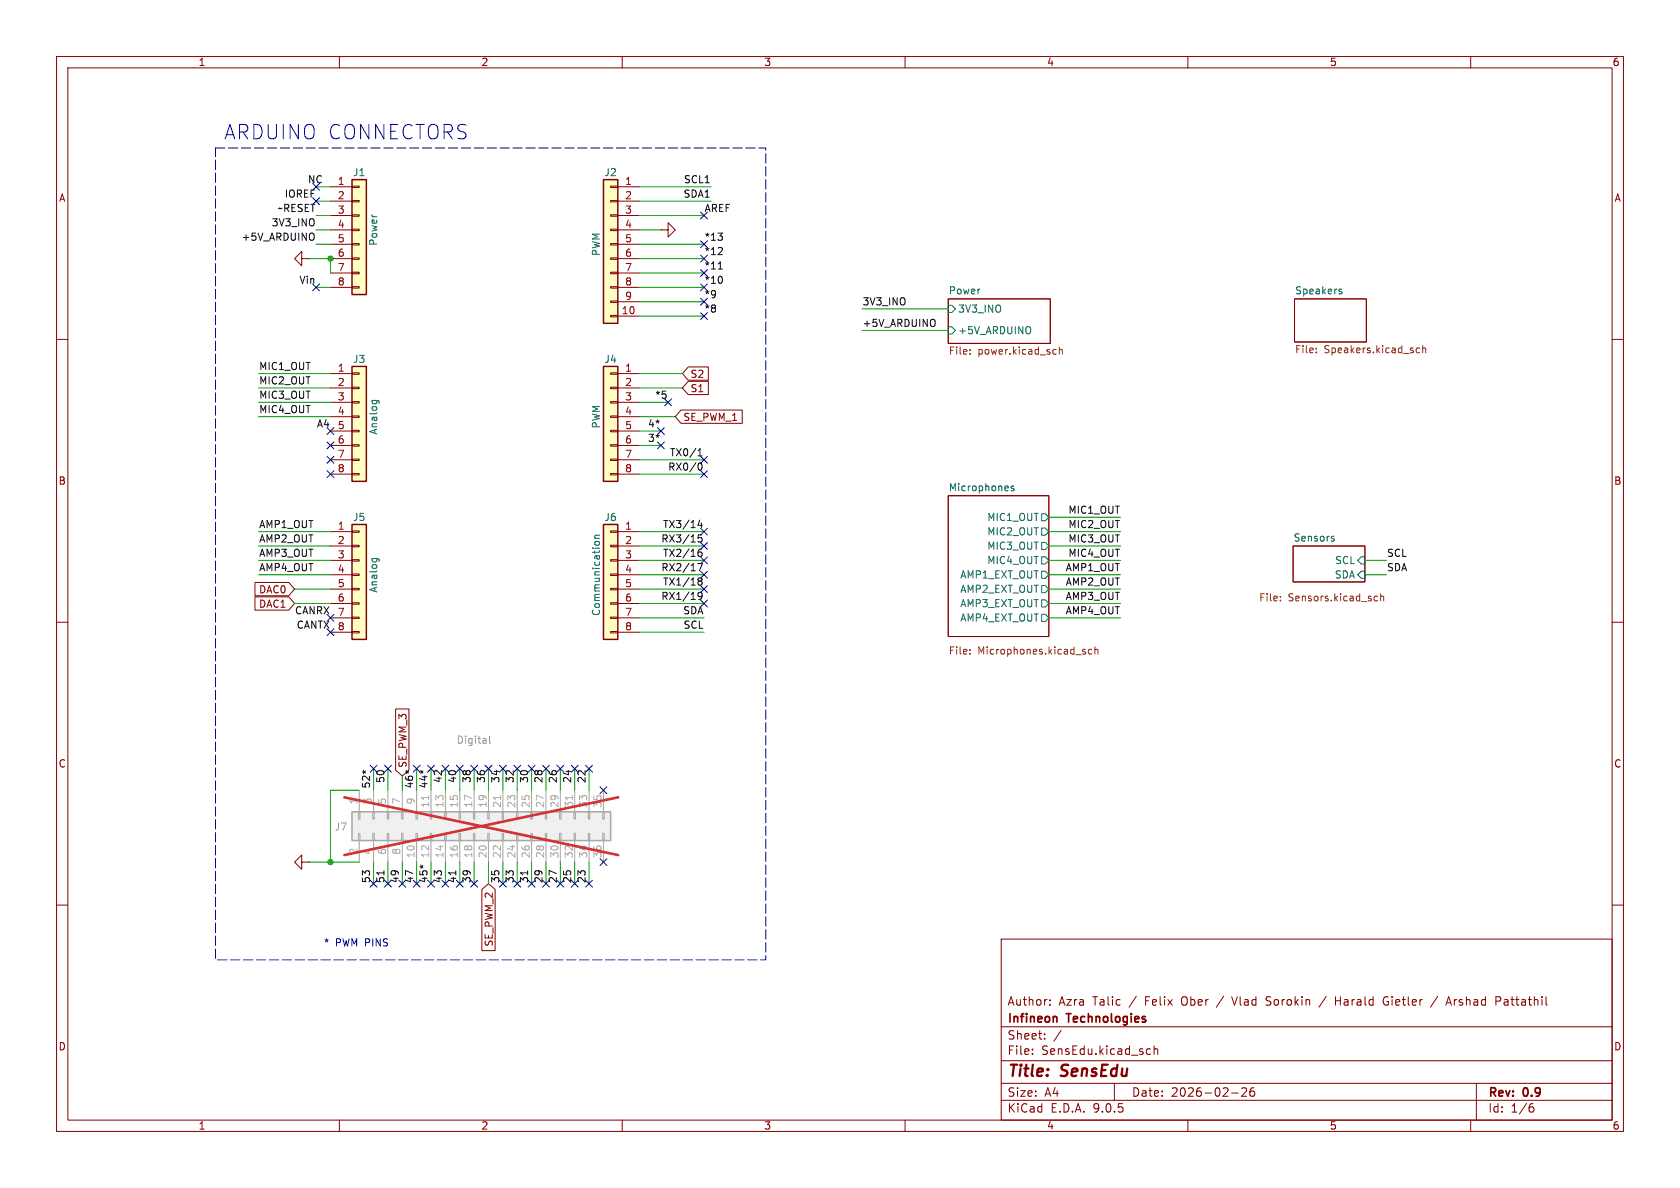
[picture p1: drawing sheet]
<svg xmlns="http://www.w3.org/2000/svg" width="297mm" height="210mm" viewBox="0 0 297 210" stroke-linecap="round" stroke-linejoin="round" font-family="sans-serif">
<g fill="none" stroke="#840000" stroke-width=".18">
<path d="M10 10h277v190h-277zM12 12h273v186h-273zM60 10v2M110 10v2M160 10v2M210 10v2M260 10v2M116.8 40.6h1.3v-1.2l1.3 1.2-1.3 1.3v-1.3M116.8 40.6h.1M167.6 52.8h18.1v7.9h-18.1zM228.9 52.8h12.7v7.7h-12.7zM10 60h2"/>
<path d="M285 60h2M167.6 87.6h17.8v24.9h-17.8zM228.6 96.5h12.7v6.4h-12.7zM10 110h2M285 110h2M10 160h2M177 166h108v32h-108zM185.6 177.6v.1M185.6 176.8v.1M217.7 176.2l.5 1.5M223.8 177.6l.6 .1M224.1 176.2l-.3 .3 .1 .3 .2 .1"/>
<path d="M234.5 176.1l-1.3 2M236.1 176.2v1.5M236.1 176.9h.9M245.2 177.1h.3M245.2 176.2a.75 .75 0 0 0-.7 .7 .75 .75 0 0 0 .7 .8l.2-.1M254.2 176.1l-1.3 2M255.6 177.7l.5-1.5 .5 1.5M255.7 177.3h.8M264.5 176.2h.5l.3 .3-.1 .4-.7 .1M285 160h2M60 198v2M110 198v2"/>
<path d="M160 198v2M177 194.5h108M177 191.5h108M177 187.5h108M177 181.5h108M182.5 186.3v.1M182.5 185.5v.1M184.7 183.6v.1M184.7 182.8v.1M187.6 182.1l-1.3 2M197 191.5v3M203 185.4l.4 .1"/>
<path d="M203.4 186.3l-.4 .1M204 185.5l.2-.1 .4 .1 .1 .9M204 184.9v1.5M210 198v2M217.7 193.2h1.2M219.5 192.4l.6-.1 .2 .1 .1 .3-.9 1.1h.9M221.7 192.3a.59 .59 0 0 0-.7 .6v.6l.1 .2 .4 .1 .2-.1 .1-.5-.1-.3h-.5l-.2 .3M260 198v2M261 191.5v6.5M270.6 195.7h.4l.2 .3-.1 .5-.5 .1M271 195.1l-.4 .1"/>
</g>
<path d="M186.6 179.7l.2 .2v.8" fill="none" stroke="#840000" stroke-width=".3"/>
<g fill="none" stroke="#006464" stroke-width=".18">
<path d="M167.6 57.8h.7l.6 .6-.6 .7h-.7zM167.6 54h.7l.6 .6-.6 .6h-.7zM182.2 57.9v.9M236.9 51.5l.3 .1v.2l-.1 .2h-.3M236.9 51.1l.3 .1M179.2 86l-.3-.1-.2 .2 .1 .2 .4 .1v.3h-.5M184.1 90.8h.7l.6 .6-.6 .7h-.7zM184.1 93.3h.7l.6 .7-.6 .6h-.7zM184.1 98.4h.7l.6 .7-.6 .6h-.7zM184.1 95.9h.7l.6 .6-.6 .7h-.7zM235.5 95.2l.3 .1 .1 .2-.2 .1h-.2M235.5 94.8l.3 .1"/>
<path d="M240.7 98.4h.6v1.3h-.6l-.7-.6zM184.1 106h.7l.6 .7-.6 .6h-.7zM184.1 108.6h.7l.6 .6-.6 .7h-.7zM184.1 103.5h.7l.6 .6-.6 .7h-.7zM184.1 101h.7l.6 .6-.6 .6h-.7zM240.7 101h.6v1.2h-.6l-.7-.6z"/>
</g>
<g fill="none" stroke="#725600" stroke-width=".18">
<path d="M171.5 61.8v.1M171.5 62.5v.1M186.4 61.8h.3M186.7 62.6h-.3M187.3 61.9l.2-.1h.3v.8M187.3 61.3v1.3M232.7 62.2v.2M232.7 61.6v.1M250.4 62.1l.2 .3 .4-.1M251 61.6l-.4-.1-.2 .3M251.5 61.6l.2-.1 .3 .1 .1 .8M251.5 61.1v1.3"/>
<path d="M171.5 115.5v.1M171.5 114.8v.2M191.7 115.2l.2 .2-.2 .2M191.7 114.8h.2M193 114.8h-.3l-.3 .2 .1 .6h.5M193.6 114.9l.1-.1h.3l.1 .8M193.6 114.4v1.2M226.4 106.1v.1M226.4 105.4v.2M243 106.2h.5M243 105.4h.5M244.1 105.5l.2-.1h.3v.8"/>
<path d="M244.1 105v1.2"/>
</g>
<path d="M106.7 31.8h2.5v25.4h-2.5z" fill="#ffffc2"/>
<path d="M106.7 31.8h2.5v25.4h-2.5z" fill="none" stroke="#840000" stroke-width=".25"/>
<g fill="none" stroke="#840000" stroke-width=".18">
<path d="M107.9 32.9h1.3v.2h-1.3zM107.9 35.4h1.3v.3h-1.3zM107.9 38h1.3v.2h-1.3zM109.2 33h3.8M109.2 35.6h3.8M109.2 38.1h3.8M107.9 40.5h1.3v.3h-1.3zM107.9 43.1h1.3v.2h-1.3zM107.9 45.6h1.3v.2h-1.3zM107.9 48.1h1.3v.3h-1.3zM107.9 50.7h1.3v.2h-1.3zM107.9 53.2h1.3v.3h-1.3z"/>
<path d="M107.9 55.8h1.3v.2h-1.3zM109.2 40.6h3.8M109.2 43.2h3.8M109.2 45.7h3.8M109.2 48.3h3.8M109.2 50.8h3.8M109.2 53.3h3.8M109.2 55.9h3.8"/>
</g>
<path d="M62.2 64.8h2.6v20.3h-2.6z" fill="#ffffc2"/>
<path d="M62.2 64.8h2.6v20.3h-2.6z" fill="none" stroke="#840000" stroke-width=".25"/>
<g fill="none" stroke="#840000" stroke-width=".18">
<path d="M58.4 66h3.8M58.4 68.6h3.8M58.4 71.1h3.8M58.4 73.7h3.8M58.4 76.2h3.8M58.4 78.7h3.8M62.2 65.9h1.3v.3h-1.3zM62.2 68.5h1.3v.2h-1.3zM62.2 71h1.3v.2h-1.3zM62.2 73.5h1.3v.3h-1.3zM62.2 76.1h1.3v.2h-1.3zM62.2 78.6h1.3v.3h-1.3z"/>
<path d="M58.4 81.3h3.8M58.4 83.8h3.8M62.2 81.2h1.3v.2h-1.3zM62.2 83.7h1.3v.2h-1.3z"/>
</g>
<path d="M65.8 70.8h1l.2 .2M65.8 70.8v.4M66.6 70.8v.4" fill="none" stroke="#006464" stroke-width=".18"/>
<path d="M62.2 31.8h2.6v20.3h-2.6z" fill="#ffffc2"/>
<path d="M62.2 31.8h2.6v20.3h-2.6z" fill="none" stroke="#840000" stroke-width=".25"/>
<g fill="none" stroke="#840000" stroke-width=".18">
<path d="M58.4 33h3.8M58.4 35.6h3.8M58.4 38.1h3.8M62.2 32.9h1.3v.2h-1.3zM62.2 35.4h1.3v.3h-1.3zM62.2 38h1.3v.2h-1.3zM53.3 45.7v-1.2l-1.2 1.2 1.2 1.3v-1.3h1.3M54.6 45.7h.1M58.4 40.6h3.8M58.4 43.2h3.8M58.4 45.7h3.8M58.4 48.3h3.8"/>
<path d="M58.4 50.8h3.8M62.2 40.5h1.3v.3h-1.3zM62.2 43.1h1.3v.2h-1.3zM62.2 45.6h1.3v.2h-1.3zM62.2 48.1h1.3v.3h-1.3zM62.2 50.7h1.3v.2h-1.3z"/>
</g>
<path d="M106.7 64.8h2.5v20.3h-2.5z" fill="#ffffc2"/>
<path d="M106.7 64.8h2.5v20.3h-2.5z" fill="none" stroke="#840000" stroke-width=".25"/>
<g fill="none" stroke="#840000" stroke-width=".18">
<path d="M107.9 65.9h1.3v.3h-1.3zM107.9 68.5h1.3v.2h-1.3zM107.9 71h1.3v.2h-1.3zM107.9 73.5h1.3v.3h-1.3zM107.9 76.1h1.3v.2h-1.3zM107.9 78.6h1.3v.3h-1.3zM109.2 66h3.8M109.2 68.6h3.8M109.2 71.1h3.8M109.2 73.7h3.8M109.2 76.2h3.8M109.2 78.7h3.8"/>
<path d="M107.9 81.2h1.3v.2h-1.3zM107.9 83.7h1.3v.2h-1.3zM109.2 81.3h3.8M109.2 83.8h3.8"/>
</g>
<path d="M62.2 92.7h2.6v20.3h-2.6z" fill="#ffffc2"/>
<path d="M62.2 92.7h2.6v20.3h-2.6z" fill="none" stroke="#840000" stroke-width=".25"/>
<g fill="none" stroke="#840000" stroke-width=".18">
<path d="M58.4 94h3.8M58.4 96.5h3.8M58.4 99.1h3.8M62.2 93.9h1.3v.2h-1.3zM62.2 96.4h1.3v.2h-1.3zM62.2 98.9h1.3v.3h-1.3zM58.4 101.6h3.8M58.4 104.1h3.8M58.4 106.7h3.8M58.4 109.2h3.8M58.4 111.8h3.8M62.2 101.5h1.3v.2h-1.3z"/>
<path d="M62.2 104h1.3v.3h-1.3zM62.2 106.6h1.3v.2h-1.3zM62.2 109.1h1.3v.2h-1.3zM62.2 111.6h1.3v.3h-1.3z"/>
</g>
<path d="M65.8 98.7h1l.2 .3M65.8 98.7v.4M66.6 98.7v.4" fill="none" stroke="#006464" stroke-width=".18"/>
<path d="M106.7 92.7h2.5v20.3h-2.5z" fill="#ffffc2"/>
<path d="M106.7 92.7h2.5v20.3h-2.5z" fill="none" stroke="#840000" stroke-width=".25"/>
<g fill="none" stroke="#840000" stroke-width=".18">
<path d="M107.9 93.9h1.3v.2h-1.3zM107.9 96.4h1.3v.2h-1.3zM107.9 98.9h1.3v.3h-1.3zM109.2 94h3.8M109.2 96.5h3.8M109.2 99.1h3.8M107.9 101.5h1.3v.2h-1.3zM107.9 104h1.3v.3h-1.3zM107.9 106.6h1.3v.2h-1.3zM107.9 109.1h1.3v.2h-1.3zM107.9 111.6h1.3v.3h-1.3zM109.2 101.6h3.8"/>
<path d="M109.2 104.1h3.8M109.2 106.7h3.8M109.2 109.2h3.8M109.2 111.8h3.8"/>
</g>
<path d="M105.1 95.2h.9M105.2 96.2l-.1-.3 .3-.2 .5 .1v.4M106 94.6l-.8 .1-.1 .3 .2 .2" fill="none" stroke="#006464" stroke-width=".18"/>
<path d="M62.2 143.5h45.7v5.1h-45.7z" fill="#f0f0f0"/>
<path d="M62.2 143.5h45.7v5.1h-45.7z" fill="none" stroke="#a1a1a1" stroke-width=".25"/>
<g fill="none" stroke="#a1a1a1" stroke-width=".18">
<path d="M63.5 139.7v3.8M66 139.7v3.8M68.6 139.7v3.8M71.1 139.7v3.8M73.7 139.7v3.8M76.2 139.7v3.8M78.7 139.7v3.8M81.3 139.7v3.8M83.8 139.7v3.8M86.4 139.7v3.8M88.9 139.7v3.8M91.4 139.7v3.8"/>
<path d="M94 139.7v3.8M96.5 139.7v3.8M99.1 139.7v3.8M101.6 139.7v3.8M104.1 139.7v3.8M106.7 139.7v3.8M63.4 143.5h.2v1.3h-.2zM63.4 147.3h.2v1.3h-.2zM63.5 148.6v3.8M65.9 143.5h.3v1.3h-.3zM65.9 147.3h.3v1.3h-.3zM66 148.6v3.8"/>
<path d="M68.5 143.5h.2v1.3h-.2zM68.5 147.3h.2v1.3h-.2zM68.6 148.6v3.8M71 143.5h.2v1.3h-.2zM71 147.3h.2v1.3h-.2zM71.1 148.6v3.8M73.5 143.5h.3v1.3h-.3zM73.5 147.3h.3v1.3h-.3zM73.7 148.6v3.8M76.1 143.5h.2v1.3h-.2zM76.1 147.3h.2v1.3h-.2zM76.2 148.6v3.8"/>
<path d="M78.6 143.5h.3v1.3h-.3zM78.6 147.3h.3v1.3h-.3zM78.7 148.6v3.8M81.2 143.5h.2v1.3h-.2zM81.2 147.3h.2v1.3h-.2zM81.3 148.6v3.8M83.7 143.5h.2v1.3h-.2zM83.7 147.3h.2v1.3h-.2zM83.8 148.6v3.8M86.2 143.5h.3v1.3h-.3zM86.2 147.3h.3v1.3h-.3zM86.4 148.6v3.8"/>
<path d="M88.8 143.5h.2v1.3h-.2zM88.8 147.3h.2v1.3h-.2zM88.9 148.6v3.8M91.3 143.5h.3v1.3h-.3zM91.3 147.3h.3v1.3h-.3zM91.4 148.6v3.8M93.9 143.5h.2v1.3h-.2zM93.9 147.3h.2v1.3h-.2zM94 148.6v3.8M96.4 143.5h.2v1.3h-.2zM96.4 147.3h.2v1.3h-.2zM96.5 148.6v3.8"/>
<path d="M98.9 143.5h.3v1.3h-.3zM98.9 147.3h.3v1.3h-.3zM99.1 148.6v3.8M101.5 143.5h.2v1.3h-.2zM101.5 147.3h.2v1.3h-.2zM101.6 148.6v3.8M104 143.5h.3v1.3h-.3zM104 147.3h.3v1.3h-.3zM104.1 148.6v3.8M106.6 143.5h.2v1.3h-.2zM106.6 147.3h.2v1.3h-.2zM106.7 148.6v3.8"/>
</g>
<path d="M75.8 140.6v.8M88.5 140.6v.8M101.2 140.6v.8" fill="none" stroke="#aaa" stroke-width=".18"/>
<path d="M86.5 130.1v1.1l.2 .2" fill="none" stroke="#989898" stroke-width=".18"/>
<path d="M60.9 140.9l48.4 10.3M109.3 140.9l-48.4 10.3" fill="none" stroke="#e12e31" stroke-width=".46"/>
<path d="M120.4 72.5h10.8v2.3h-10.8l-1-1.1zM121.7 64.9h3.5v2.3h-3.5l-1.1-1.2zM121.7 67.4h3.5v2.4h-3.5l-1.1-1.2zM45.1 103h6l1 1.1-1 1.2h-6zM45.1 105.5h6l1 1.2-1 1.2h-6zM69.9 125.3h2.4v10.8l-1.2 1.1-1.2-1.1zM53.3 152.4v-1.3l-1.2 1.3 1.2 1.3v-1.3h1.3M54.6 152.4h.1M85.2 157.2l1.2-1 1.1 1v10.8h-2.3z" fill="none" stroke="#840000" stroke-width=".18"/>
<g fill="none" stroke="#0f0f0f" stroke-width=".18">
<path d="M55.5 41.4v.9M126.9 41.2h.8l-.4 .5M126.9 45h.8M127 47.6h.7M127.6 41.8v.6M127.6 43.9v.4M127.6 49.1v.8M165.3 56.6v.9M123.4 79.7l.4-.4v1.3M123.3 99.6h.9l-.6 1.3M123.4 80.6h.7M123.5 82.1l.2-.3a.68 .68 0 0 1 .4 .7 .68 .68 0 0 1-.4 .6l-.2-.2"/>
<path d="M123.7 91.9l-.3 1h.8M124 97.1h-.4a.86 .86 0 0 0 0 1.3l.5-.2v-.4l-.2-.2h-.4l-.1 .2M124 92.4v.9M124.1 94.5h-.6l-.1 .7 .2-.2 .4 .1 .1 .2v.4l-.2 .1-.5-.1M123.6 102.7l-.2-.2 .2-.3h.3l.2 .2-.2 .3M123.6 102.7l-.2 .3 .1 .3 .1 .1h.4l.1-.2v-.2l-.2-.3M123.6 102.7h.3M124.1 105.3l-.2 .2-.4-.1-.1-.1 .1-.5 .4-.1 .2 .1a.84 .84 0 0 1-.3 1.2h-.3M64.2 136.2l.2 .3M71.9 136.2l.1 .3M74.4 136.2l.1 .3M67.9 153.9v.8"/>
<path d="M74.4 152.9l.1 .3M80.6 153.9v.8M93.3 153.9v.8"/>
</g>
<g fill="none" stroke="#009600" stroke-width=".18">
<path d="M55.9 33h2.5M55.9 35.6h2.5M55.9 38.1h2.5M113 33h12.7M113 35.6h12.7M113 38.1h11.5M54.6 45.7h3.8v2.6M55.9 50.8h2.5M55.9 40.6h2.5M55.9 43.2h2.5M113 50.8h11.5M113 55.9h11.5"/>
<path d="M113 48.3h11.5M113 45.7h11.5M113 40.6h3.8M113 43.2h11.5M113 53.3h11.5M152.4 58.4h15.2M152.4 54.6h15.2M45.7 71.1h12.7M45.7 68.6h12.7M45.7 66h12.7M45.7 73.7h12.7M113 71.1h5.1"/>
<path d="M113 76.2h3.8M113 78.7h3.8M113 68.6h7.6M113 66h7.6M113 73.7h6.4M45.7 94h12.7M45.7 96.5h12.7M45.7 99.1h12.7M113 94h11.5M113 96.5h11.5M113 81.3h11.5M113 99.1h11.5"/>
<path d="M113 83.8h11.5M185.4 94h12.7M185.4 91.4h12.7M185.4 96.5h12.7M185.4 99.1h12.7M241.3 99.1h3.8M45.7 101.6h12.7M52.1 104.1h6.3M52.1 106.7h6.3M113 101.6h11.5M113 104.1h11.5M113 109.2h11.5"/>
<path d="M113 106.7h11.5M113 111.8h11.5M185.4 101.6h12.7M185.4 104.1h12.7M185.4 109.2h12.7M185.4 106.7h12.7M241.3 101.6h3.8M63.5 139.7h-5.1v12.7M66 135.9v3.8M68.6 135.9v3.8M71.1 137.2v2.5M73.7 135.9v3.8"/>
<path d="M76.2 135.9v3.8M78.7 135.9v3.8M81.3 135.9v3.8M83.8 135.9v3.8M86.4 135.9v3.8M88.9 135.9v3.8M91.4 135.9v3.8M94 135.9v3.8M96.5 135.9v3.8M99.1 135.9v3.8M101.6 135.9v3.8M104.1 135.9v3.8"/>
<path d="M54.6 152.4h8.9M66 152.4v3.8M68.6 152.4v3.8M71.1 152.4v3.8M73.7 152.4v3.8M76.2 152.4v3.8M78.7 152.4v3.8M81.3 152.4v3.8M83.8 152.4v3.8M86.4 152.4v3.8M88.9 152.4v3.8M91.4 152.4v3.8"/>
<path d="M94 152.4v3.8M96.5 152.4v3.8M99.1 152.4v3.8M101.6 152.4v3.8M104.1 152.4v3.8"/>
</g>
<g fill="none" stroke="#000084" stroke-width=".18">
<path d="M55.3 32.4l1.2 1.2M55.3 35l1.2 1.2M56.5 32.4l-1.2 1.2M56.5 35l-1.2 1.2M123.9 37.5l1.2 1.2M125.1 37.5l-1.2 1.2M55.3 50.2l1.2 1.2M56.5 50.2l-1.2 1.2M123.9 50.2l1.2 1.2M123.9 52.7l1.2 1.2M123.9 55.3l1.2 1.2M123.9 47.7l1.2 1.2"/>
<path d="M123.9 45.1l1.2 1.2M123.9 42.6l1.2 1.2M125.1 50.2l-1.2 1.2M125.1 52.7l-1.2 1.2M125.1 55.3l-1.2 1.2M125.1 47.7l-1.2 1.2M125.1 45.1l-1.2 1.2M125.1 42.6l-1.2 1.2M57.8 75.6l1.2 1.2M57.8 78.1l1.2 1.2M59 75.6l-1.2 1.2M59 78.1l-1.2 1.2"/>
<path d="M116.2 75.6l1.2 1.2M116.2 78.1l1.2 1.2M117.4 75.6l-1.2 1.2M117.4 78.1l-1.2 1.2M117.5 70.5l1.2 1.2M118.7 70.5l-1.2 1.2M57.8 80.7l1.2 1.2M57.8 83.2l1.2 1.2M59 80.7l-1.2 1.2M59 83.2l-1.2 1.2M123.9 83.2l1.2 1.2M123.9 98.5l1.2 1.2"/>
<path d="M123.9 80.7l1.2 1.2M123.9 93.4l1.2 1.2M123.9 95.9l1.2 1.2M125.1 98.5l-1.2 1.2M125.1 83.2l-1.2 1.2M125.1 80.7l-1.2 1.2M125.1 93.4l-1.2 1.2M125.1 95.9l-1.2 1.2M57.8 111.2l1.2 1.2M57.8 108.6l1.2 1.2M59 111.2l-1.2 1.2M59 108.6l-1.2 1.2"/>
<path d="M123.9 106.1l1.2 1.2M123.9 103.5l1.2 1.2M123.9 101l1.2 1.2M125.1 106.1l-1.2 1.2M125.1 103.5l-1.2 1.2M125.1 101l-1.2 1.2M65.4 135.3l1.2 1.2M66.6 135.3l-1.2 1.2M68 135.3l1.2 1.2M69.2 135.3l-1.2 1.2M73.1 135.3l1.2 1.2M74.3 135.3l-1.2 1.2"/>
<path d="M75.6 135.3l1.2 1.2M76.8 135.3l-1.2 1.2M78.1 135.3l1.2 1.2M79.3 135.3l-1.2 1.2M80.7 135.3l1.2 1.2M81.9 135.3l-1.2 1.2M83.2 135.3l1.2 1.2M84.4 135.3l-1.2 1.2M85.8 135.3l1.2 1.2M87 135.3l-1.2 1.2M88.3 135.3l1.2 1.2M89.5 135.3l-1.2 1.2"/>
<path d="M90.8 135.3l1.2 1.2M92 135.3l-1.2 1.2M93.4 135.3l1.2 1.2M94.6 135.3l-1.2 1.2M95.9 135.3l1.2 1.2M97.1 135.3l-1.2 1.2M98.5 135.3l1.2 1.2M99.7 135.3l-1.2 1.2M101 135.3l1.2 1.2M102.2 135.3l-1.2 1.2M103.5 135.3l1.2 1.2M104.7 135.3l-1.2 1.2"/>
<path d="M106.1 139.1l1.2 1.2M107.3 139.1l-1.2 1.2M65.4 155.6l1.2 1.2M66.6 155.6l-1.2 1.2M68 155.6l1.2 1.2M69.2 155.6l-1.2 1.2M70.5 155.6l1.2 1.2M71.7 155.6l-1.2 1.2M73.1 155.6l1.2 1.2M74.3 155.6l-1.2 1.2M75.6 155.6l1.2 1.2M76.8 155.6l-1.2 1.2"/>
<path d="M78.1 155.6l1.2 1.2M79.3 155.6l-1.2 1.2M80.7 155.6l1.2 1.2M81.9 155.6l-1.2 1.2M83.2 155.6l1.2 1.2M84.4 155.6l-1.2 1.2M88.3 155.6l1.2 1.2M89.5 155.6l-1.2 1.2M90.8 155.6l1.2 1.2M92 155.6l-1.2 1.2M93.4 155.6l1.2 1.2M94.6 155.6l-1.2 1.2"/>
<path d="M95.9 155.6l1.2 1.2M97.1 155.6l-1.2 1.2M98.5 155.6l1.2 1.2M99.7 155.6l-1.2 1.2M101 155.6l1.2 1.2M102.2 155.6l-1.2 1.2M103.5 155.6l1.2 1.2M104.7 155.6l-1.2 1.2M106.1 151.8l1.2 1.2M107.3 151.8l-1.2 1.2"/>
</g>
<path d="M38.1 26.2h97.3v143.5h-97.3z" fill="none" stroke="#0000c2" stroke-width=".18" stroke-dasharray="1.7 .6"/>
<g fill="#009600" stroke="#009600" stroke-width=".18">
<circle cx="58.4" cy="45.7" r=".46"/>
<circle cx="58.4" cy="152.4" r=".46"/>
</g>
<text font-size="3.5" fill="#0000c2" x="39.6" y="24.9">ARDUINO CONNECTORS</text>
<g font-size="2.8" fill="#840000">
<text x="178" y="190.9">Title:</text>
<text x="187.7" y="190.9">SensEdu</text>
</g>
<g font-size="2.1" fill="#840000">
<text x="178" y="178">Author:</text>
<text x="187.2" y="178">Azra</text>
<text x="193.2" y="178">Talic</text>
<text x="199.8" y="178">/</text>
<text x="202.7" y="178">Felix</text>
<text x="209.3" y="178">Ober</text>
<text x="215.7" y="178">/</text>
<text x="218.6" y="178">Vlad</text>
<text x="224.7" y="178">Sorokin</text>
<text x="237.2" y="178">Harald</text>
<text x="245.9" y="178">Gietler</text>
<text x="257.4" y="178">Arshad</text>
<text x="266.2" y="178">Pattathil</text>
<text x="178" y="184">Sheet:</text>
<text x="178" y="181.2">Infineon</text>
<text x="188.7" y="181.2">Technologies</text>
<text x="178" y="186.7">File:</text>
<text x="184.1" y="186.7">SensEdu.kicad_sch</text>
<text x="178" y="196.9">KiCad</text>
<text x="178" y="194.1">Size:</text>
<text x="184.7" y="194.1">A4</text>
<text x="185.7" y="196.9">E.D.A.</text>
<text x="193.3" y="196.9">9.0.5</text>
<text x="200" y="194.1">Date:</text>
<text x="207" y="194.1">2026-02-26</text>
<text x="263" y="194.3">Rev:</text>
<text x="263" y="196.9">Id:</text>
<text x="267.1" y="196.9">1/6</text>
<text x="269.4" y="194.3">0.9</text>
</g>
<g font-size="1.8" fill="#840000">
<text x="35" y="11.9">1</text>
<text x="85" y="11.9">2</text>
<text x="135" y="11.9">3</text>
<text x="185" y="11.9">4</text>
<text x="235" y="11.9">5</text>
<text x="285" y="11.9">6</text>
<text x="10.3" y="35.9">A</text>
<text x="285.3" y="35.9">A</text>
<text x="122" y="67">S2</text>
<text x="122" y="69.5">S1</text>
<text x="120.7" y="74.6">SE_PWM_1</text>
<text x="10.3" y="85.9">B</text>
<text x="285.3" y="85.9">B</text>
<text x="45.7" y="105.1">DAC0</text>
<text x="45.7" y="107.6">DAC1</text>
<text x="10.3" y="135.9">C</text>
<text x="72.1" y="135.8" transform="rotate(-90 72.1 135.8)">SE_PWM_3</text>
<text x="285.3" y="135.9">C</text>
<text x="87.3" y="167.4" transform="rotate(-90 87.3 167.4)">SE_PWM_2</text>
<text x="10.3" y="185.9">D</text>
<text x="285.3" y="185.9">D</text>
<text x="35" y="199.9">1</text>
<text x="85" y="199.9">2</text>
<text x="135" y="199.9">3</text>
<text x="185" y="199.9">4</text>
<text x="235" y="199.9">5</text>
<text x="285" y="199.9">6</text>
</g>
<g font-size="1.8" fill="#0f0f0f">
<text x="50.2" y="35">IOREF</text>
<text x="54.3" y="32.5">NC</text>
<text x="120.7" y="35">SDA1</text>
<text x="120.8" y="32.5">SCL1</text>
<text x="47.9" y="40.1">3V3_INO</text>
<text x="49" y="37.6">~RESET</text>
<text x="124.5" y="37.6">AREF</text>
<text x="42.6" y="42.6">+5V_ARDUINO</text>
<text x="124.5" y="42.6">*13</text>
<text x="124.5" y="45.2">*12</text>
<text x="124.5" y="47.7">*11</text>
<text x="52.8" y="50.3">Vin</text>
<text x="124.5" y="50.3">*10</text>
<text x="124.5" y="52.8">*9</text>
<text x="124.5" y="55.3">*8</text>
<text x="152.4" y="57.9">+5V_ARDUINO</text>
<text x="152.4" y="54.1">3V3_INO</text>
<text x="45.7" y="65.5">MIC1_OUT</text>
<text x="45.7" y="68">MIC2_OUT</text>
<text x="45.7" y="70.6">MIC3_OUT</text>
<text x="115.7" y="70.6">*5</text>
<text x="45.7" y="73.1">MIC4_OUT</text>
<text x="55.9" y="75.7">A4</text>
<text x="114.5" y="75.7">4*</text>
<text x="114.5" y="78.2">3*</text>
<text x="118" y="83.3">RX0/0</text>
<text x="118.3" y="80.7">TX0/1</text>
<text x="45.7" y="96">AMP2_OUT</text>
<text x="45.7" y="93.4">AMP1_OUT</text>
<text x="116.8" y="96">RX3/15</text>
<text x="117.1" y="93.4">TX3/14</text>
<text x="188.8" y="96">MIC3_OUT</text>
<text x="188.8" y="93.4">MIC2_OUT</text>
<text x="188.8" y="90.9">MIC1_OUT</text>
<text x="45.7" y="98.5">AMP3_OUT</text>
<text x="45.7" y="101.1">AMP4_OUT</text>
<text x="116.8" y="101.1">RX2/17</text>
<text x="117.1" y="98.5">TX2/16</text>
<text x="188.3" y="101.1">AMP1_OUT</text>
<text x="188.8" y="98.5">MIC4_OUT</text>
<text x="245.1" y="101.1">SDA</text>
<text x="245.1" y="98.5">SCL</text>
<text x="116.8" y="106.1">RX1/19</text>
<text x="117.1" y="103.6">TX1/18</text>
<text x="188.3" y="103.6">AMP2_OUT</text>
<text x="188.3" y="106.1">AMP3_OUT</text>
<text x="52" y="108.7">CANRX</text>
<text x="52.4" y="111.2">CANTX</text>
<text x="120.7" y="108.7">SDA</text>
<text x="120.7" y="111.2">SCL</text>
<text x="188.3" y="108.7">AMP4_OUT</text>
<text x="65.5" y="139.5" transform="rotate(-90 65.5 139.5)">52*</text>
<text x="68" y="138.5" transform="rotate(-90 68 138.5)">50</text>
<text x="73.1" y="139.5" transform="rotate(-90 73.1 139.5)">46*</text>
<text x="75.7" y="139.5" transform="rotate(-90 75.7 139.5)">44*</text>
<text x="78.2" y="138.5" transform="rotate(-90 78.2 138.5)">42</text>
<text x="80.7" y="138.5" transform="rotate(-90 80.7 138.5)">40</text>
<text x="83.3" y="138.5" transform="rotate(-90 83.3 138.5)">38</text>
<text x="85.8" y="138.5" transform="rotate(-90 85.8 138.5)">36</text>
<text x="88.4" y="138.5" transform="rotate(-90 88.4 138.5)">34</text>
<text x="90.9" y="138.5" transform="rotate(-90 90.9 138.5)">32</text>
<text x="93.4" y="138.5" transform="rotate(-90 93.4 138.5)">30</text>
<text x="96" y="138.5" transform="rotate(-90 96 138.5)">28</text>
<text x="98.5" y="138.5" transform="rotate(-90 98.5 138.5)">26</text>
<text x="101.1" y="138.5" transform="rotate(-90 101.1 138.5)">24</text>
<text x="103.6" y="138.5" transform="rotate(-90 103.6 138.5)">22</text>
<text x="65.5" y="156.2" transform="rotate(-90 65.5 156.2)">53</text>
<text x="68" y="156.2" transform="rotate(-90 68 156.2)">51</text>
<text x="70.6" y="156.2" transform="rotate(-90 70.6 156.2)">49</text>
<text x="73.1" y="156.2" transform="rotate(-90 73.1 156.2)">47</text>
<text x="75.7" y="156.2" transform="rotate(-90 75.7 156.2)">45*</text>
<text x="78.2" y="156.2" transform="rotate(-90 78.2 156.2)">43</text>
<text x="80.7" y="156.2" transform="rotate(-90 80.7 156.2)">41</text>
<text x="83.3" y="156.2" transform="rotate(-90 83.3 156.2)">39</text>
<text x="88.4" y="156.2" transform="rotate(-90 88.4 156.2)">35</text>
<text x="90.9" y="156.2" transform="rotate(-90 90.9 156.2)">33</text>
<text x="93.4" y="156.2" transform="rotate(-90 93.4 156.2)">31</text>
<text x="96" y="156.2" transform="rotate(-90 96 156.2)">29</text>
<text x="98.5" y="156.2" transform="rotate(-90 98.5 156.2)">27</text>
<text x="101.1" y="156.2" transform="rotate(-90 101.1 156.2)">25</text>
<text x="103.6" y="156.2" transform="rotate(-90 103.6 156.2)">23</text>
</g>
<g font-size="1.8" fill="#a90000">
<text x="59.6" y="32.8">1</text>
<text x="59.6" y="35.3">2</text>
<text x="110.4" y="32.8">1</text>
<text x="110.4" y="35.3">2</text>
<text x="59.6" y="37.8">3</text>
<text x="59.6" y="40.4">4</text>
<text x="110.4" y="37.8">3</text>
<text x="110.4" y="40.4">4</text>
<text x="59.6" y="42.9">5</text>
<text x="59.6" y="45.5">6</text>
<text x="110.4" y="42.9">5</text>
<text x="110.4" y="45.5">6</text>
<text x="59.6" y="48">7</text>
<text x="59.6" y="50.5">8</text>
<text x="110.4" y="48">7</text>
<text x="110.4" y="50.5">8</text>
<text x="110.4" y="53.1">9</text>
<text x="109.8" y="55.6">10</text>
<text x="59.6" y="65.8">1</text>
<text x="110.4" y="65.8">1</text>
<text x="59.6" y="68.3">2</text>
<text x="59.6" y="70.9">3</text>
<text x="110.4" y="68.3">2</text>
<text x="110.4" y="70.9">3</text>
<text x="59.6" y="73.4">4</text>
<text x="59.6" y="75.9">5</text>
<text x="110.4" y="73.4">4</text>
<text x="110.4" y="75.9">5</text>
<text x="59.6" y="78.5">6</text>
<text x="59.6" y="81">7</text>
<text x="59.6" y="83.6">8</text>
<text x="110.4" y="78.5">6</text>
<text x="110.4" y="81">7</text>
<text x="110.4" y="83.6">8</text>
<text x="59.6" y="93.7">1</text>
<text x="110.4" y="93.7">1</text>
<text x="59.6" y="96.3">2</text>
<text x="59.6" y="98.8">3</text>
<text x="59.6" y="101.3">4</text>
<text x="110.4" y="96.3">2</text>
<text x="110.4" y="98.8">3</text>
<text x="110.4" y="101.3">4</text>
<text x="59.6" y="103.9">5</text>
<text x="59.6" y="106.4">6</text>
<text x="110.4" y="103.9">5</text>
<text x="110.4" y="106.4">6</text>
<text x="59.6" y="109">7</text>
<text x="59.6" y="111.5">8</text>
<text x="110.4" y="109">7</text>
<text x="110.4" y="111.5">8</text>
</g>
<g font-size="1.8" fill="#006464">
<text x="62.3" y="31.3">J1</text>
<text x="106.8" y="31.3">J2</text>
<text x="66.9" y="43.6" transform="rotate(-90 66.9 43.6)">Power</text>
<text x="106.3" y="45.4" transform="rotate(-90 106.3 45.4)">PWM</text>
<text x="167.6" y="52.1">Power</text>
<text x="228.9" y="52.1">Speakers</text>
<text x="169.3" y="59.3">+5V_ARDUINO</text>
<text x="169.3" y="55.5">3V3_INO</text>
<text x="62.3" y="64.4">J3</text>
<text x="106.8" y="64.4">J4</text>
<text x="66.9" y="76.9" transform="rotate(-90 66.9 76.9)">Analog</text>
<text x="106.3" y="75.8" transform="rotate(-90 106.3 75.8)">PWM</text>
<text x="167.6" y="86.9">Microphones</text>
<text x="62.3" y="92.3">J5</text>
<text x="106.8" y="92.3">J6</text>
<text x="174.4" y="92.3">MIC1_OUT</text>
<text x="174.4" y="94.8">MIC2_OUT</text>
<text x="228.6" y="95.8">Sensors</text>
<text x="174.4" y="99.9">MIC4_OUT</text>
<text x="174.4" y="97.4">MIC3_OUT</text>
<text x="235.9" y="99.9">SCL</text>
<text x="66.9" y="104.9" transform="rotate(-90 66.9 104.9)">Analog</text>
<text x="169.7" y="107.5">AMP3_EXT_OUT</text>
<text x="169.7" y="105">AMP2_EXT_OUT</text>
<text x="169.7" y="102.5">AMP1_EXT_OUT</text>
<text x="235.9" y="102.5">SDA</text>
<text x="106.3" y="109" transform="rotate(-90 106.3 109)">Communication</text>
<text x="169.7" y="110.1">AMP4_EXT_OUT</text>
</g>
<g font-size="1.8" fill="#725600">
<text x="167.6" y="63">File:</text>
<text x="172.9" y="63">power.kicad_sch</text>
<text x="228.9" y="62.8">File:</text>
<text x="234.1" y="62.8">Speakers.kicad_sch</text>
<text x="222.5" y="106.6">File:</text>
<text x="227.7" y="106.6">Sensors.kicad_sch</text>
<text x="167.6" y="116">File:</text>
<text x="172.9" y="116">Microphones.kicad_sch</text>
</g>
<g font-size="1.8" fill="#989898">
<text x="80.6" y="131.7">Digital</text>
<text x="59.1" y="147">J7</text>
</g>
<g font-size="1.8" fill="#aaa">
<text x="63.2" y="142.3" transform="rotate(-90 63.2 142.3)">1</text>
<text x="65.8" y="142.3" transform="rotate(-90 65.8 142.3)">3</text>
<text x="68.3" y="142.3" transform="rotate(-90 68.3 142.3)">5</text>
<text x="70.9" y="142.3" transform="rotate(-90 70.9 142.3)">7</text>
<text x="73.4" y="142.3" transform="rotate(-90 73.4 142.3)">9</text>
<text x="75.9" y="142.9" transform="rotate(-90 75.9 142.9)">11</text>
<text x="78.5" y="142.9" transform="rotate(-90 78.5 142.9)">13</text>
<text x="81" y="142.9" transform="rotate(-90 81 142.9)">15</text>
<text x="83.6" y="142.9" transform="rotate(-90 83.6 142.9)">17</text>
<text x="86.1" y="142.9" transform="rotate(-90 86.1 142.9)">19</text>
<text x="88.6" y="142.9" transform="rotate(-90 88.6 142.9)">21</text>
<text x="91.2" y="142.9" transform="rotate(-90 91.2 142.9)">23</text>
<text x="93.7" y="142.9" transform="rotate(-90 93.7 142.9)">25</text>
<text x="96.3" y="142.9" transform="rotate(-90 96.3 142.9)">27</text>
<text x="98.8" y="142.9" transform="rotate(-90 98.8 142.9)">29</text>
<text x="101.3" y="142.9" transform="rotate(-90 101.3 142.9)">31</text>
<text x="103.9" y="142.9" transform="rotate(-90 103.9 142.9)">33</text>
<text x="106.4" y="142.9" transform="rotate(-90 106.4 142.9)">35</text>
<text x="63.2" y="151.2" transform="rotate(-90 63.2 151.2)">2</text>
<text x="65.8" y="151.2" transform="rotate(-90 65.8 151.2)">4</text>
<text x="68.3" y="151.2" transform="rotate(-90 68.3 151.2)">6</text>
<text x="70.9" y="151.2" transform="rotate(-90 70.9 151.2)">8</text>
<text x="73.4" y="151.8" transform="rotate(-90 73.4 151.8)">10</text>
<text x="75.9" y="151.8" transform="rotate(-90 75.9 151.8)">12</text>
<text x="78.5" y="151.8" transform="rotate(-90 78.5 151.8)">14</text>
<text x="81" y="151.8" transform="rotate(-90 81 151.8)">16</text>
<text x="83.6" y="151.8" transform="rotate(-90 83.6 151.8)">18</text>
<text x="86.1" y="151.8" transform="rotate(-90 86.1 151.8)">20</text>
<text x="88.6" y="151.8" transform="rotate(-90 88.6 151.8)">22</text>
<text x="91.2" y="151.8" transform="rotate(-90 91.2 151.8)">24</text>
<text x="93.7" y="151.8" transform="rotate(-90 93.7 151.8)">26</text>
<text x="96.3" y="151.8" transform="rotate(-90 96.3 151.8)">28</text>
<text x="98.8" y="151.8" transform="rotate(-90 98.8 151.8)">30</text>
<text x="101.3" y="151.8" transform="rotate(-90 101.3 151.8)">32</text>
<text x="103.9" y="151.8" transform="rotate(-90 103.9 151.8)">34</text>
<text x="106.4" y="151.8" transform="rotate(-90 106.4 151.8)">36</text>
</g>
<g font-size="1.8" fill="#0000c2">
<text x="57.1" y="167.4">*</text>
<text x="59.3" y="167.4">PWM PINS</text>
</g>
</svg>
